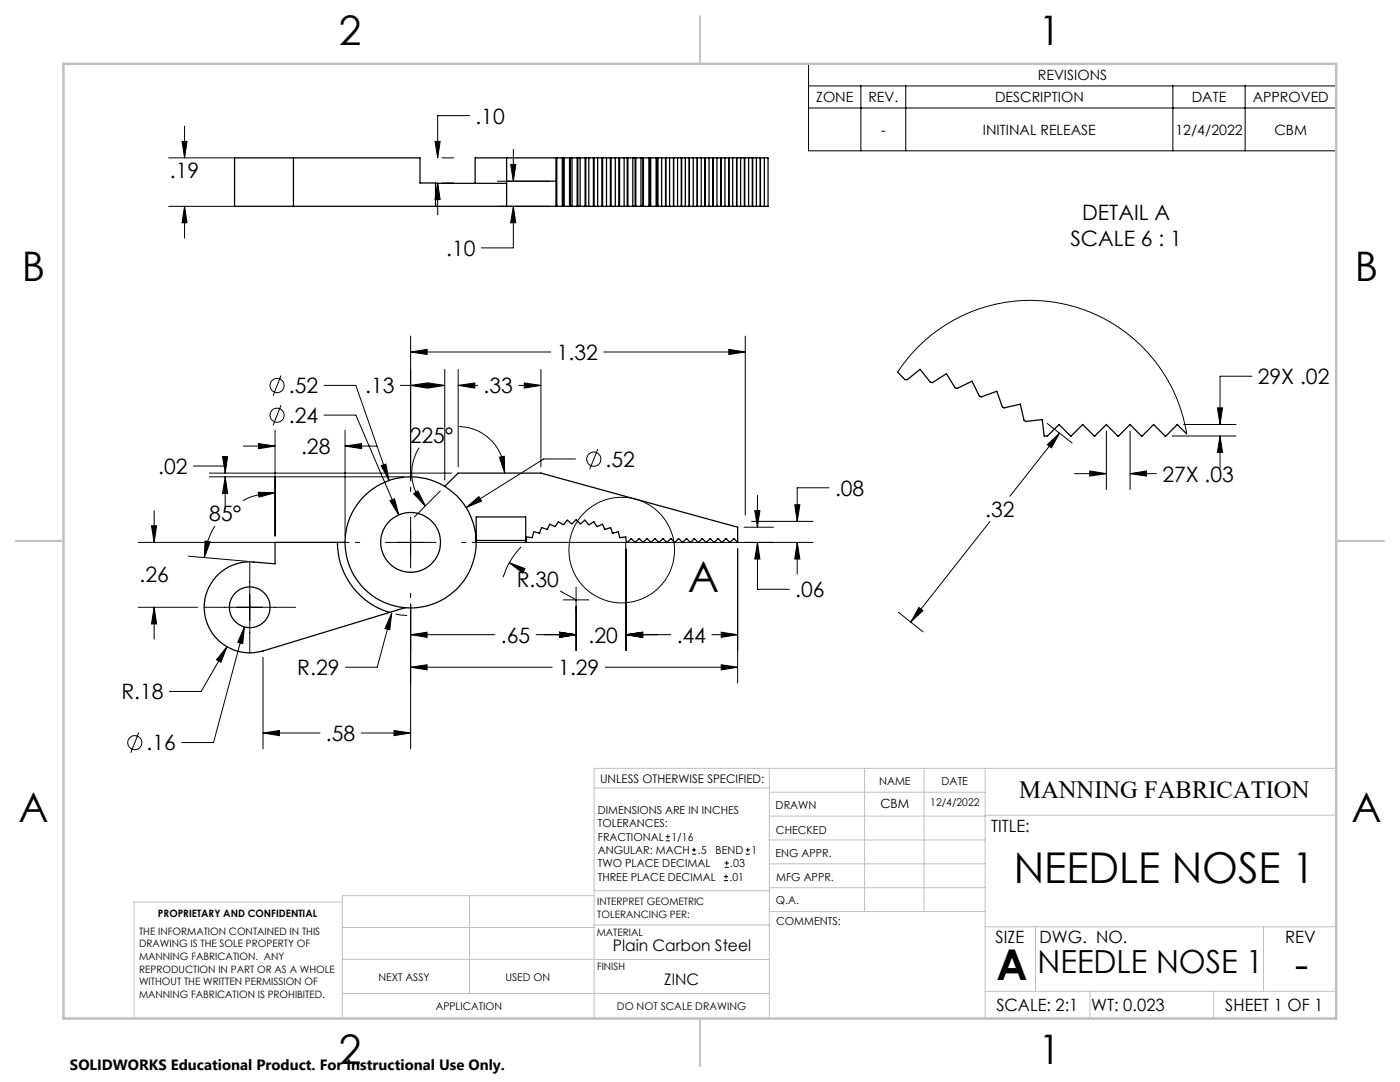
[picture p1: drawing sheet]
<svg xmlns="http://www.w3.org/2000/svg" width="279mm" height="216mm" viewBox="0 0 279 216" stroke-linecap="round" stroke-linejoin="round" font-family="sans-serif">
<g fill="none" stroke="#000" stroke-width=".25">
<path d="M58.6 31.5h-11.8v9.7h11.8M58.6 31.5v9.7M58.6 31.5h25.2v5h3.1v4.7M86.9 36.6h14.2M101.1 31.5h-6.3v5.1M101.1 31.5h11.1M101.1 31.5v9.7M101.1 36.2h9.9M111 31.5h.1M111 31.5v9.7M111.1 31.5v9.7M112.2 31.5h.2"/>
<path d="M112.2 31.5v9.7M112.4 31.5h1.3M112.4 31.5v9.7M112.6 31.5v9.7M113.7 31.5h.1M113.7 31.5v9.7M113.8 31.5h1.4M113.8 31.5v9.7M114.2 31.5v9.7M115.2 31.5h.1M115.2 31.5v9.7M115.3 31.5h1.5"/>
<path d="M115.3 31.5v9.7M115.8 31.5v9.7M116.8 31.5h.1M116.8 31.5v9.7M116.9 31.5h1.5M116.9 31.5v9.7M117.5 31.5v9.7M118.4 31.5h.2M118.4 31.5v9.7M118.6 31.5h1.5M118.6 31.5v9.7M119.3 31.5v9.7"/>
<path d="M120.1 31.5h.2M120.1 31.5v9.7M120.3 31.5h1.5M120.3 31.5v9.7M121 31.5v9.7M121.8 31.5h.2M121.8 31.5v9.7M122 31.5h1.5M122 31.5v9.7M122.8 31.5v9.7M123.5 31.5h.1M123.5 31.5v9.7"/>
<path d="M123.6 31.5h1.6M123.6 31.5v9.7M124.6 31.5v9.7M125.2 31.5h.1M125.2 31.5v9.7M125.3 31.5h1.5M125.3 31.5v9.7M126.3 31.5v9.7M126.8 31.5h.1M126.8 31.5v9.7M126.9 31.5h1.4M126.9 31.5v9.7"/>
<path d="M127.9 31.5v9.7M128.3 31.5h.1M128.3 31.5v9.7M128.4 31.5h1.4M128.4 31.5v9.7M129.5 31.5v9.7M129.8 31.5h.1M129.8 31.5v9.7M129.9 31.5h23.4v9.7h-23.4M129.9 31.5v9.7M131 31.5v9.7M131.1 31.5v9.7"/>
<path d="M131.3 31.5v9.7M132 31.5v9.7M132.8 31.5v9.7M132.9 31.5v9.7M133.6 31.5v9.7M134.4 31.5v9.7M135.2 31.5v9.7M136 31.5v9.7M136.8 31.5v9.7M137.5 31.5v9.7M137.6 31.5v9.7M138.4 31.5v9.7"/>
<path d="M139.1 31.5v9.7M139.9 31.5v9.7M140.7 31.5v9.7M140.8 31.5v9.7M141.5 31.5v9.7M142.3 31.5v9.7M143.1 31.5v9.7M143.9 31.5v9.7M144.7 31.5v9.7M145.4 31.5v9.7M145.5 31.5v9.7M146.2 31.5v9.7"/>
<path d="M147 31.5v9.7M147.8 31.5v9.7M148.6 31.5v9.7M149.4 31.5v9.7M150.1 31.5v9.7M150.2 31.5v9.7M151 31.5v9.7M151.7 31.5v9.7M151.8 31.5v9.7M152.5 31.5v9.7M58.6 41.2h28.3M86.9 41.2h14.2"/>
<path d="M101.1 41.2h11.1M111 41.2h.1M112.2 41.2h.2M112.4 41.2h1.3M113.7 41.2h.1M113.8 41.2h1.4M115.2 41.2h.1M115.3 41.2h1.5M116.8 41.2h.1M116.9 41.2h1.5M118.4 41.2h.2M118.6 41.2h1.5"/>
<path d="M120.1 41.2h.2M120.3 41.2h1.5M121.8 41.2h.2M122 41.2h1.5M123.5 41.2h.1M123.6 41.2h1.6M125.2 41.2h.1M125.3 41.2h1.5M126.8 41.2h.1M126.9 41.2h1.4M128.3 41.2h.1M128.4 41.2h1.4"/>
<path d="M129.8 41.2h.1M179.1 74.3l1.5 1.4 .4 .1 2.6-2.1 2.1 2.6h.3l2.9-1.7 1.7 2.8 .4 .1 3-1.4 1.4 2.9 .4 .2 3.1-1.1 1.3 3.2 .2 .1 3.2-.8 .8 3.3 .1 .1 .2 .1 3.3-.4 .4 3.3h.7l2.2-2.3 2.3 2.3 2.5-2.3 2.3 2.3 2.4-2.3 2.3 2.3h.1l2.3-2.3 2.3 2.3h.2l2.2-2.3 2.3 2.3h.2l2.2-2.3 1.9 1.9M88.8 97a13.2 13.2 0 0 1 6.2 11.2M88.8 97a13.1 13.1 0 0 0-19.9 11.2M88.8 97l2.6-2.6h16.5l39.3 10.8v3l-.7-.7-.8 .7-.8-.7-.8 .7M67.3 108.2a14.6 14.6 0 0 0 10.5 14M68.9 108.2h-14v4.3l-4.3-.4a9.1 9.1 0 0 0-9.8 10.1 9.1 9.1 0 0 0 11.7 7.7l25.3-7.7M68.9 108.2a13 13 0 0 0 12 13M95 108.2v-5h9.9v5l.2-1.1 1.1 .2 .3-1.2 1.1 .3 .5-1.1 1.2 .3 .4-1 1.1 .5 .6-1 1.1 .6 .7-.9 1 .7 .8-.8 .7 .8 1-.7 .9 .9 .9-.6 .6 1 1.1-.5 .6 1 1-.3 .4 1 1.2-.2 .3 1.1 1.2-.1 .1 1.1h.2l.8-.7 .8 .7M95 108.2a13 13 0 0 1-14.1 13M95 107.8h9.9M126.8 108.2h.1"/>
<path d="M126.8 108.2l.8-.7 .7 .7 .9-.7 .7 .7 .8-.7 .8 .7 .8-.7 .8 .7 .8-.7 .7 .7 .8-.7 .8 .7 .8-.7 .8 .7 .8-.7 .7 .7 .9-.7 .7 .7M140.9 108.2h.1M141 108.2l.7-.7 .8 .7 .8-.7 .8 .7M144.1 108.2h.1M80.9 121.2l-3.1 1"/>
<circle cx="81.9" cy="108.2" r="6"/>
<circle cx="49.8" cy="121.2" r="4.1"/>
</g>
<g fill="none" stroke="#000" stroke-width=".2">
<path d="M161.4 12.7h105.3v17.4h-105.3zM161.4 17.1h105.3M171.8 17.1v13M180.8 17.1v13M234.1 17.1v13M248.5 17.1v13M33.7 31.5h12.9M36.3 28.2h1l-.5 3.3zM36.8 25.2v6.3M86.8 28.2h1l-.5 3.3zM87.3 36.5l.5 3.3h-1zM87.3 36.5v6.4"/>
<path d="M88.2 31.5h2.3M88.2 36.5h2.3M93.7 23.1h-6.4v8.4M99.3 36.2h10.4M101.9 32.8h1l-.5 3.4zM102.4 29.8v6.4M161.4 21.6h105.3M33.7 41.2h13.1M36.8 41.2l.5 3.2h-1zM36.8 41.2v6.3M99.3 41.2h10.4M102.4 41.2l.5 3.2h-1z"/>
<path d="M102.4 41.2v8.3h-6.3M56.1 74.9l-1.6 4.1M64.7 76.9h6.3l6.6 19M79.9 76.9h8.9M82 76.9l3.2-.5v1zM82 70.2l3.2-.5v1zM82 67.1v28.8M82 70.2h27.9M85.4 76.4l3.4 .5-3.4 .5zM88.8 73.7v22.1M91.4 76.9l3.4-.5v1zM91.4 73.7v19.4"/>
<path d="M91.4 76.9h3.9M103.5 76.9h4.5M104.6 76.4l3.4 .5-3.4 .5zM108 73.7v19.4M120.5 70.2h28.2M145.5 69.7l3.2 .5-3.2 .5zM148.7 67.1v35.7M179.1 74.3l2.9-3.7 2.7-2.8 3.7-2.8 2.1-1.3 2.3-1 2.3-1 2.6-.7 2.7-.6 2.2-.3 2.5-.2 2.7 .1 4.1 .6 4.5 1.2 4.5 2.1 3.7 2.4 2 1.6 1.9 1.9 3.3 4 2.3 4.1 1.7 4.1 1 4.6M249.8 75.1h-6.3v9.6M38.6 93h6.3v1.4M41.8 94.4h48.4M41.8 95.1h38.9"/>
<path d="M44.4 91.1h1l-.5 3.3zM44.9 95.1l.5 3.4h-1zM44.9 95.1v6.4M48.5 89h6.4M51.5 98.2l3.4 .1-3.2 .9zM51.6 88.5l3.3 .5-3.3 .5zM54.9 98.3a14.7 14.7 0 0 0-6.5 1.6M54.9 85.8v21.2M56.1 80.8l-1.6 4.1M64.7 82.8h6.3l8.6 20M68.9 89l3.3-.5v1zM68.9 85.8v21.2"/>
<path d="M68.9 89h6.3M76.1 92.9l.9-.3 .6 3.3zM77.8 99.9l.9-.4 .9 3.3zM82 97.2v.9M82.6 98.5l.8-.5 1.5 2.9zM83.7 89.3a9.2 9.2 0 0 0 1.2 11.6M87.9 98l-5.2 5.2M91.7 85.1a9.3 9.3 0 0 1 9 9.3M99.7 91.2l.9-.1 .1 3.3zM114.9 91.6h-6.4l-15.5 9.7M119.3 89.6l-1.6 4M151.2 98.8v6.4"/>
<path d="M165.5 97.3h-6.4v6.7M209 84.5l5 3.9M209 88.7l2.5-2.3-1.7 3zM211.5 86.4l-10 12.6M214.5 94.5h6.3M217.5 94l3.3 .5-3.3 .5zM220.8 86v11.7M225.5 94.5l3.3-.5v1zM225.5 86v11.7M225.5 94.5h5.3M234 87h12.7M236.2 84.7h10.5"/>
<path d="M243 81.4h1l-.5 3.3zM243.5 87l.5 3.3h-1zM243.5 87v6.3M27.6 108.2h42M30.2 104.9h1.1l-.5 3.3zM30.8 101.9v6.3M37.6 111l11.8 1M40.9 108l1 .1-1.1 3.2zM42.9 105a13.8 13.8 0 0 0-2.1 6.3M49.8 112v18.3M70.9 108.2h.9M76.9 108.2h10.1"/>
<path d="M82 103.2v10.1M82 118.4v.9M92.1 108.2h.9M93 101.3l2.6-2.2 .5 .9zM94.3 108.2h68M101.6 112.3l3.2 1.2-.5 .8zM101.6 112.3l1.2 .6M104 109.1a15.3 15.3 0 0 0-3.6 6.1M111.9 118l3.1 1.7M112.4 119.7h5.1M115 117.2v12.6M124.9 108.4v21.4"/>
<path d="M125 109.5v20.3M147.2 109.5v26.8M148.5 105.2h5.8M150 104h12.3M150.6 101.9h1.1l-.5 3.3zM151.2 108.2l.5 3.3h-1.1zM151.2 108.2v9.4h6.3M158.6 100.7h1l-.5 3.3zM159.1 108.2l.5 3.3h-1zM159.1 108.2v6.4M197.6 104.1l-15.8 20M27.6 121.2h11.8"/>
<path d="M30.8 121.2l.5 3.3h-1.1zM30.8 121.2v6.3M40.7 121.2h18.3M45.3 129l-1.2 3.2-.9-.5zM45.3 129l-5.2 9h-6.3M48.8 125.1l-.4 3.3-1-.2zM48.8 125.1l-6.2 23.1h-6.3M52.5 131.2v18.2M78.2 122.3l-.4 3.4-1-.3zM78.2 122.3l-2.9 10.8h-6.4M79 122.5l2.2 .3M82 133.1l3.2-.5v1.1z"/>
<path d="M82 126.6l3.2-.4v1zM82 120.5v28.9M82 133.1h28.2M82 126.6h16.8M107 126.6h8M111.7 126.2l3.3 .4-3.3 .6zM120.8 133.1h26.4M124.9 126.6l3.3-.4v1zM124.9 126.6h8.9M125 126.6l3.3-.4v1zM142.1 126.6h5.1M143.9 132.6l3.3 .5-3.3 .6z"/>
<path d="M143.9 126.2l3.3 .4-3.3 .6zM179.3 122.2l4.9 3.9M183.4 121.2l.8 .6-2.4 2.3zM27.7 146.2l-1.6 4M52.5 146.3l3.3-.5v1zM52.5 146.3h11.4M72.1 146.3h9.9M78.6 145.8l3.4 .5-3.4 .5zM132.9 167.8h.8M132.9 166.9h.8M133.3 166.5v.9M138.1 170.4h.8"/>
<path d="M138.1 169.6h.8M138.5 169.2v.8M144.5 175.7h.8M144.5 174.9h.8M144.6 173.1h.9M144.6 172.2h.9M144.9 174.5v.8M145 171.8v.8M148.8 170.4h.8M148.8 169.6h.8M149.2 169.2v.8"/>
<circle cx="55.3" cy="76.9" r="1.41"/>
<circle cx="55.3" cy="82.8" r="1.4"/>
<circle cx="118.5" cy="91.6" r="1.41"/>
<circle cx="124.1" cy="109.8" r="10.5"/>
<circle cx="26.9" cy="148.2" r="1.4"/>
</g>
<g fill="none" stroke="#c0c0c0" stroke-width=".2">
<path d="M118.6 157.2h34.9M153.5 153.3v49.9M153.5 158.1h43.1M172.5 153.3v28.6M184.4 153.3v28.6M196.6 153.3v49.9M266.7 153.3h-148.1v49.9M68.3 180h-41.6v23.2M93.7 178.7v19.5M118.6 178.7h-50.3v24.5M118.6 177.7h35M153.5 167.6h43.1"/>
<path d="M153.5 162.8h43.1M153.5 172.4h43.1M153.5 177.1h43.1M196.6 162.7h70.1M68.3 198.2h85.2M68.3 191.4l85.2 .1M68.3 185.1h50.3M118.6 184.6h35M153.6 181.9h43M196.6 197.8h70.1M196.6 184.9h70.1M206.7 184.9v12.9"/>
<path d="M217.5 197.8v5.4M242.2 197.8v5.4M252.2 184.9v12.9"/>
</g>
<path d="M139.7 3.2v9.5M3.1 107.9h9.6M266.7 107.9h9.5M139.7 203.2v9.6" fill="none" stroke="#c0c0c0" stroke-width=".25"/>
<path d="M12.7 12.7h254v190.5h-254z" fill="none" stroke="#c0c0c0" stroke-width=".5"/>
<path d="M93 101.3l3.1-1.3-.5-.9zM77.8 99.9l1.8 2.9-.9-3.3zM48.8 125.1l-1.4 3.1 1 .2zM68.9 89l3.3-.5v1zM51.6 88.5l3.3 .5-3.3 .5zM51.5 98.2l3.4 .1-3.2 .9zM40.9 108l1 .1-1.1 3.2zM45.3 129l-2.1 2.7 .9 .5zM30.2 104.9h1.1l-.5 3.3zM30.8 121.2l.5 3.3h-1.1zM78.6 145.8l3.4 .5-3.4 .5zM52.5 146.3l3.3-.5v1zM104.6 76.4l3.4 .5-3.4 .5zM91.4 76.9l3.4-.5v1zM82 133.1l3.2-.5v1.1zM143.9 132.6l3.3 .5-3.3 .6zM44.4 91.1h1l-.5 3.3zM44.9 95.1l.5 3.4h-1zM82.6 98.5l.8-.5 1.5 2.9zM99.7 91.2l.9-.1 .1 3.3zM143.9 126.2l3.3 .4-3.3 .6zM125 126.6l3.3-.4v1zM101.6 112.3l2.7 2 .5-.8zM85.4 76.4l3.4 .5-3.4 .5zM82 76.9l3.2-.5v1zM82 126.6l3.2-.4v1zM111.7 126.2l3.3 .4-3.3 .6zM78.2 122.3l-1.4 3.1 1 .3zM82 70.2l3.2-.5v1zM145.5 69.7l3.2 .5-3.2 .5zM159.1 108.2l.5 3.3h-1zM158.6 100.7h1l-.5 3.3zM124.9 126.6l3.3-.4v1zM111.7 126.2l3.3 .4-3.3 .6zM76.1 92.9l1.5 3-.6-3.3zM150.6 101.9h1.1l-.5 3.3zM151.2 108.2l.5 3.3h-1.1zM36.8 41.2l.5 3.2h-1zM36.3 28.2h1l-.5 3.3zM86.8 28.2h1l-.5 3.3zM87.3 36.5l.5 3.3h-1zM102.4 41.2l.5 3.2h-1zM101.9 32.8h1l-.5 3.4zM217.5 94l3.3 .5-3.3 .5zM225.5 94.5l3.3-.5v1zM209 88.7l2.5-2.3-1.7 3zM183.4 121.2l.8 .6-2.4 2.3zM243 81.4h1l-.5 3.3zM243.5 87l.5 3.3h-1z" fill="#000"/>
<g font-size="8.5">
<text x="137.3" y="118.1">A</text>
<text x="202.3" y="176.2">NEEDLE NOSE 1</text>
<text x="198.9" y="195.5">A</text>
<text x="258.4" y="195.4">-</text>
</g>
<g font-size="8.1">
<text x="67.6" y="8.9">2</text>
<text x="207.3" y="8.9">1</text>
<text x="4.4" y="56.2">B</text>
<text x="270.4" y="56.2">B</text>
<text x="3.7" y="164.1">A</text>
<text x="269.7" y="164.1">A</text>
<text x="67.6" y="212.4">2</text>
<text x="207.3" y="212.4">1</text>
</g>
<text font-size="6.3" x="207.1" y="194.1">NEEDLE NOSE 1</text>
<text font-size="4.9" x="203.4" y="159.3">MANNING FABRICATION</text>
<g font-size="4.2">
<text x="94.9" y="24.7">.10</text>
<text x="33.9" y="35.6">.19</text>
<text x="216" y="43.9">DETAIL A</text>
<text x="89.1" y="51">.10</text>
<text x="213.6" y="49.1">SCALE 6 : 1</text>
<text x="111.1" y="71.8">1.32</text>
<text x="251" y="76.7">29X .02</text>
<text x="57.6" y="78.5">.52</text>
<text x="72.9" y="78.5">.13</text>
<text x="96.5" y="78.5">.33</text>
<text x="57.6" y="84.4">.24</text>
<text x="81.8" y="88.4">225°</text>
<text x="31.6" y="94.6">.02</text>
<text x="60.1" y="90.6">.28</text>
<text x="120.9" y="93.2">.52</text>
<text x="166.6" y="98.9">.08</text>
<text x="232" y="96.1">27X .03</text>
<text x="41.8" y="104">85°</text>
<text x="196.6" y="103.1">.32</text>
<text x="27.8" y="116.1">.26</text>
<text x="103.1" y="117">R.30</text>
<text x="158.7" y="119.2">.06</text>
<text x="100" y="128.2">.65</text>
<text x="117.5" y="128.2">.20</text>
<text x="135" y="128.2">.44</text>
<text x="59.3" y="134.7">R.29</text>
<text x="111.4" y="134.7">1.29</text>
<text x="24.2" y="139.5">R.18</text>
<text x="29.2" y="149.7">.16</text>
<text x="65.1" y="147.9">.58</text>
</g>
<g font-size="3.4">
<text x="197.8" y="166">TITLE:</text>
<text x="198.7" y="188.1">SIZE</text>
<text x="207.5" y="188.1">DWG. NO.</text>
<text x="256.5" y="188.2">REV</text>
<text x="198.8" y="201.7">SCALE: 2:1</text>
<text x="217.7" y="201.8">WT: 0.023</text>
<text x="244.5" y="201.7">SHEET 1 OF 1</text>
</g>
<g font-size="3.2">
<text x="122.3" y="189.8">Plain Carbon Steel</text>
<text x="132.6" y="196.6">ZINC</text>
</g>
<text font-size="3" x="14" y="213.5">SOLIDWORKS Educational Product. For Instructional Use Only.</text>
<g font-size="2.8">
<text x="207.1" y="16">REVISIONS</text>
<text x="162.9" y="20.4">ZONE</text>
<text x="173.3" y="20.4">REV.</text>
<text x="198.6" y="20.4">DESCRIPTION</text>
<text x="237.8" y="20.4">DATE</text>
<text x="250" y="20.4">APPROVED</text>
<text x="175.8" y="26.9">-</text>
<text x="196.2" y="26.9">INITINAL RELEASE</text>
<text x="234.6" y="26.9">12/4/2022</text>
<text x="254.3" y="26.9">CBM</text>
</g>
<text font-size="2.5" x="175.7" y="161.3">CBM</text>
<text font-size="2.4" x="119.8" y="156.2">UNLESS OTHERWISE SPECIFIED:</text>
<g font-size="2.2">
<text x="154.8" y="161.4">DRAWN</text>
<text x="175.4" y="156.6">NAME</text>
<text x="187.9" y="156.7">DATE</text>
<text x="119.3" y="162.4">DIMENSIONS ARE IN INCHES</text>
<text x="119.3" y="165.1">TOLERANCES:</text>
<text x="119.3" y="167.8">FRACTIONAL</text>
<text x="134" y="167.8">1/16</text>
<text x="154.9" y="166.3">CHECKED</text>
<text x="119.3" y="173.1">TWO PLACE DECIMAL</text>
<text x="119.3" y="170.4">ANGULAR: MACH</text>
<text x="139.2" y="170.4">.5</text>
<text x="142.8" y="170.4">BEND</text>
<text x="145.8" y="173.1">.03</text>
<text x="150" y="170.4">1</text>
<text x="154.8" y="171">ENG APPR.</text>
<text x="119.3" y="175.7">THREE PLACE DECIMAL</text>
<text x="145.6" y="175.7">.01</text>
<text x="154.9" y="175.7">MFG APPR.</text>
<text x="154.9" y="180.4">Q.A.</text>
<text x="154.9" y="184.6">COMMENTS:</text>
</g>
<g font-size="2.1">
<text x="185.7" y="160.7">12/4/2022</text>
<text x="75.5" y="195.7">NEXT ASSY</text>
<text x="100.9" y="195.7">USED ON</text>
<text x="86.9" y="201.5">APPLICATION</text>
<text x="123.1" y="201.6">DO NOT SCALE DRAWING</text>
</g>
<g font-size="2">
<text x="31.5" y="182.9">PROPRIETARY AND CONFIDENTIAL</text>
<text x="119.2" y="180.6">INTERPRET GEOMETRIC</text>
<text x="119.2" y="183.1">TOLERANCING PER:</text>
<text x="27.8" y="186.5">THE INFORMATION CONTAINED IN THIS</text>
<text x="27.8" y="189">DRAWING IS THE SOLE PROPERTY OF</text>
<text x="27.8" y="191.6">MANNING FABRICATION. ANY</text>
<text x="119.1" y="186.7">MATERIAL</text>
<text x="27.8" y="194.1">REPRODUCTION IN PART OR AS A WHOLE</text>
<text x="27.8" y="196.6">WITHOUT THE WRITTEN PERMISSION OF</text>
<text x="119.1" y="193.5">FINISH</text>
<text x="27.8" y="199.1">MANNING FABRICATION IS PROHIBITED.</text>
</g>
</svg>
